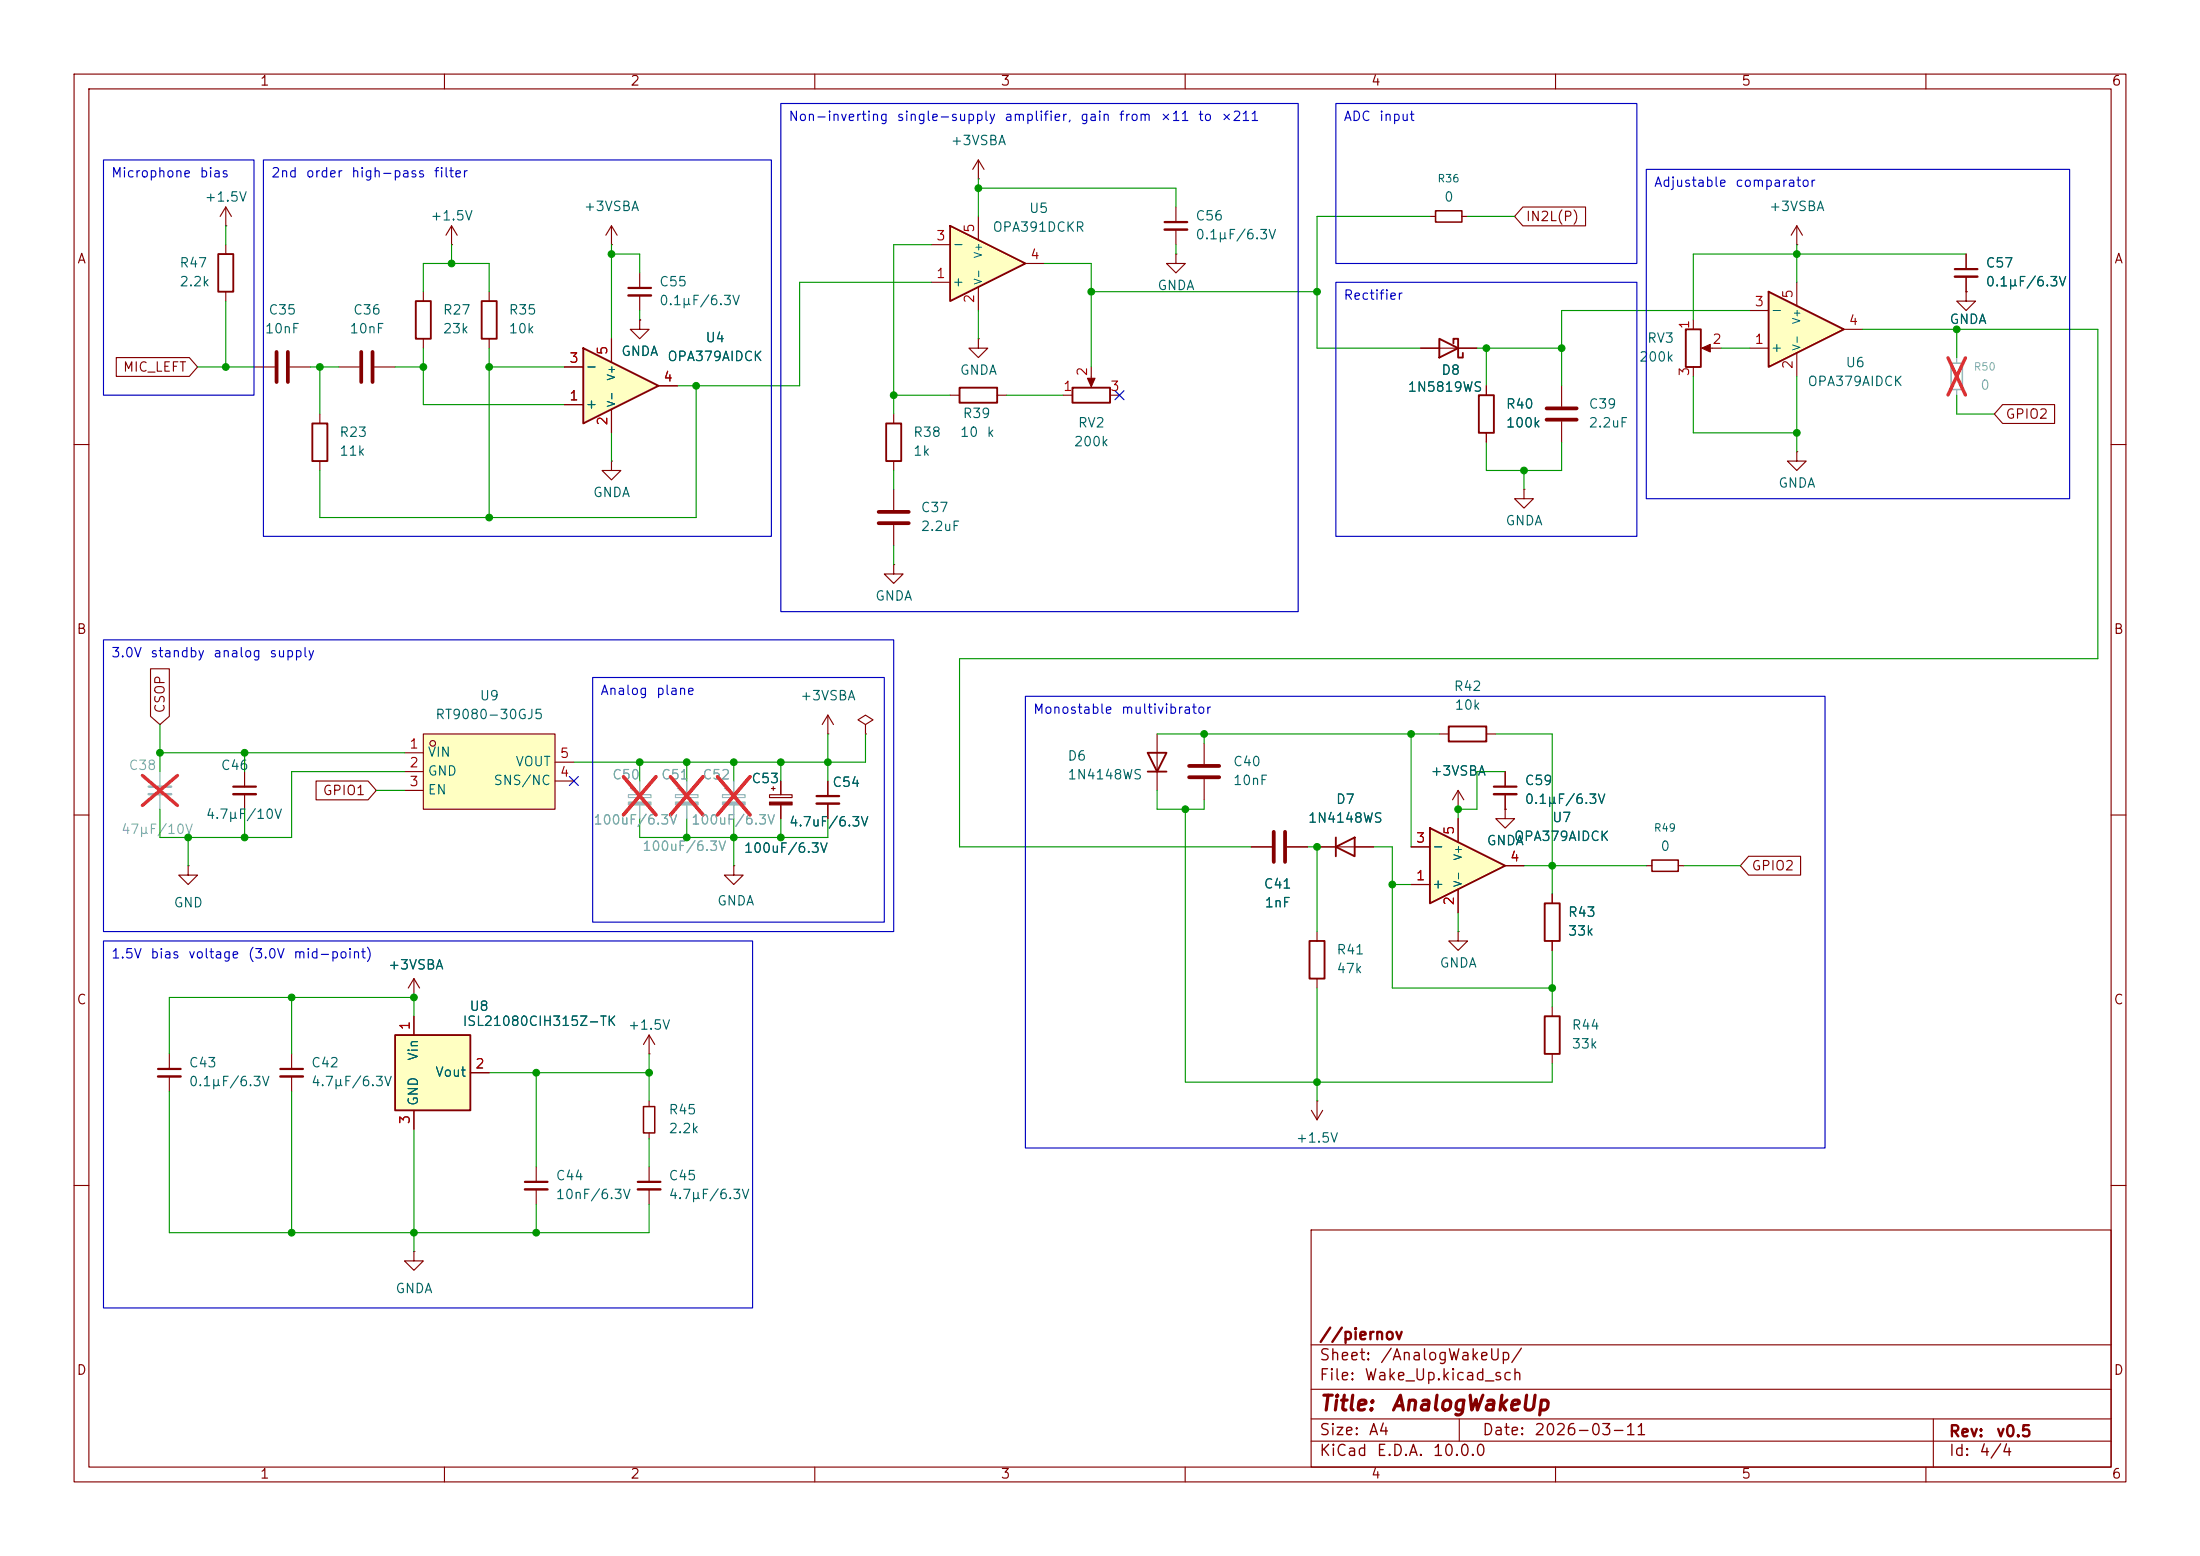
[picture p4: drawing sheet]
<svg xmlns="http://www.w3.org/2000/svg" width="297mm" height="210mm" viewBox="0 0 297 210" stroke-linecap="round" stroke-linejoin="round" font-family="sans-serif">
<g fill="none" stroke="#840000" stroke-width=".15">
<path d="M10 10h277v190h-277zM12 12h273v186h-273zM60 10v2M110 10v2M160 10v2M210 10v2M260 10v2M82.5 33h.1M82.5 30.5l-.7 1.3M82.5 30.5l.8 1.3M82.5 30.5v2.5M86.4 43.2v1.3h1.2l-1.2 1.2-1.3-1.2h1.3"/>
<path d="M86.4 43.2h.1M10 60h2M285 60h2M10 110h2M285 110h2M177.8 125.7v1.3M177.8 132.1v1.3M10 160h2M177 166h108v32h-108zM285 160h2M60 198v2M110 198v2"/>
<path d="M160 198v2M177 194.5h108M177 191.5h108M177 187.5h108M177 181.5h108M197 191.5v3M210 198v2M260 198v2M261 191.5v6.5"/>
</g>
<path d="M176.8 127h2v5.1h-2z" fill="none" stroke="#840000" stroke-width=".25"/>
<path d="M78.7 47l10.2 5.1-10.2 5.1z" fill="#ffffc2"/>
<path d="M42.2 57.2h2v5h-2zM65 40.6h2.1v5.1h-2.1zM78.7 47l10.2 5.1-10.2 5.1zM194.3 45.7l2.5 1.3-2.5 1.3zM196.2 46.4v-.7h.6v2.6h.7v-.7M199.6 53.3h2.1v5.1h-2.1zM208.5 121.9h2.1v5.1h-2.1z" fill="none" stroke="#840000" stroke-width=".25"/>
<g fill="none" stroke="#840000" stroke-width=".15">
<path d="M66 39.4v1.2M43.2 55.9v1.3M66 45.7v1.3M76.2 54.6h2.5M76.2 49.5h2.5M82.5 45.7v3.2M82.5 55.2v3.2M88.9 52.1h2.5M191.8 47h7.6M200.7 52.1v1.2M200.7 58.4v1.3M210.8 52.1v2.8"/>
<path d="M210.8 56.9v2.8M43.2 62.2v1.3M82.5 62.2v1.3h1.3l-1.3 1.3-1.2-1.3h1.2M82.5 62.2h.1M205.7 66v1.3h1.3l-1.3 1.3-1.2-1.3h1.2M205.7 66h.1M196.8 125.7v1.3h1.3l-1.3 1.3-1.2-1.3h1.2M196.8 125.7h.1M209.5 120.7v1.2M209.5 127v1.3"/>
</g>
<path d="M208.8 56.6h4.1M208.8 55.1h4.1" fill="none" stroke="#840000" stroke-width=".51"/>
<path d="M193 111.8l10.2 5-10.2 5.1z" fill="#ffffc2"/>
<path d="M129.5 52.3h5.1v2.1h-5.1zM144.8 52.3h5.1v2.1h-5.1zM195.6 98h5.1v2.1h-5.1zM180.3 114.3l2.6-1.3v2.6zM180.3 113v2.6M193 111.8l10.2 5-10.2 5.1zM208.5 137.2h2.1v5h-2.1z" fill="none" stroke="#840000" stroke-width=".25"/>
<g fill="none" stroke="#840000" stroke-width=".15">
<path d="M86.4 36.8v2.1M86.4 39.9v2M158.7 34.3v1.3h1.3l-1.3 1.2-1.2-1.2h1.2M158.7 34.3h.1M128.3 53.3h1.2M134.6 53.3h1.3M143.5 53.3h1.3M147.3 49.5v2.3M149.9 53.3h1.2M120.6 76.2v1.3h1.3l-1.3 1.2-1.2-1.2h1.2M120.6 76.2h.1M194.3 99.1h1.3"/>
<path d="M200.7 99.1h1.2M168.9 114.3h2.8M173.7 114.3h2.8M177.8 114.3h7.6M190.5 119.4h2.5M190.5 114.3h2.5M196.8 109.2h.1M196.8 106.7v2.5M196.8 110.5v3.2M196.8 106.7l-.7 1.3M196.8 106.7l.8 1.3M203.2 109.2v1.3h1.3l-1.3 1.3-1.3-1.3h1.3"/>
<path d="M203.2 109.2h.1M203.2 116.8h2.5M203.2 104.1v2.1M203.2 107.2v2M222.2 116.8h.8M226.6 116.8h.7M196.8 120v3.2M209.5 135.9v1.3M177 149.9l.8 1.2M177.8 148.6h.1M177.8 148.6v2.5M178.6 149.9l-.8 1.2"/>
<path d="M209.5 142.2v1.3"/>
</g>
<path d="M84.8 38.9h3.1M201.7 106.2h3" fill="none" stroke="#840000" stroke-width=".3"/>
<path d="M84.8 39.9h3.1M201.7 107.2h3" fill="none" stroke="#840000" stroke-width=".33"/>
<path d="M223 116.1h3.6v1.5h-3.6z" fill="none" stroke="#840000" stroke-width=".2"/>
<path d="M172 112.3v4M173.5 112.3v4" fill="none" stroke="#840000" stroke-width=".51"/>
<path d="M146.8 51.1h1l-.5 1.1z" fill="#840000" stroke="#840000" stroke-width=".15"/>
<path d="M128.3 30.5l10.1 5.1-10.1 5z" fill="#ffffc2"/>
<path d="M29.5 34.3h2v5.1h-2zM128.3 30.5l10.1 5.1-10.1 5zM56.1 40.6h2.1v5.1h-2.1z" fill="none" stroke="#840000" stroke-width=".25"/>
<g fill="none" stroke="#840000" stroke-width=".15">
<path d="M30.5 30.5h.1M30.5 27.9v2.6M30.5 33v1.3M30.5 39.4v1.2M30.5 27.9l-.8 1.3M30.5 27.9l.7 1.3M57.1 39.4v1.2M61 33h.1M61 30.5l-.8 1.3M61 30.5l.7 1.3M61 30.5v2.5M125.7 38.1h2.6"/>
<path d="M125.7 33h2.6M132.1 29.2v3.2M132.1 38.7v3.2M138.4 35.6h2.6M34.3 49.5h2.8M39.1 49.5h2.8M45.7 49.5h2.8M50.5 49.5h2.8M57.1 45.7v1.3M87.6 139.7v2.5M87.6 139.7l-.7 1.3M87.6 139.7l.8 1.3"/>
<path d="M22.9 142.2v2.1M22.9 145.3v2M72.4 157.5v2M87.6 142.2h.1M87.6 148.6v.8M87.6 152.9v.8M87.6 157.5v2M55.9 168.9v1.3h1.2l-1.2 1.3-1.3-1.3h1.3M55.9 168.9h.1M72.4 160.5v2.1M87.6 160.5v2.1"/>
</g>
<path d="M21.3 144.3h3.1M70.9 159.5h3M86.1 159.5h3.1" fill="none" stroke="#840000" stroke-width=".3"/>
<path d="M21.3 145.3h3.1M70.9 160.5h3M86.1 160.5h3.1" fill="none" stroke="#840000" stroke-width=".33"/>
<path d="M37.3 47.5v4.1M38.9 47.5v4.1M48.8 47.5v4.1M50.3 47.5v4.1" fill="none" stroke="#840000" stroke-width=".51"/>
<path d="M86.9 149.4h1.5v3.5h-1.5z" fill="none" stroke="#840000" stroke-width=".2"/>
<path d="M53.3 139.7h10.2v10.2h-10.2z" fill="#ffffc2"/>
<path d="M53.3 139.7h10.2v10.2h-10.2z" fill="none" stroke="#840000" stroke-width=".25"/>
<g fill="none" stroke="#840000" stroke-width=".15">
<path d="M193 29.2h.8M197.4 29.2h.7M111.8 99.1h.1M111.8 96.5l-.8 1.3M111.8 96.5l.7 1.3M111.8 96.5v2.6M116.8 97.8l1.1-.6-1.1-.7-1 .7 1 .6v1.3M116.8 99.1h.1M25.4 116.8v1.3h1.3l-1.3 1.3-1.3-1.3h1.3M25.4 116.8h.1M33 104.1v2.1M33 107.2v2"/>
<path d="M103.9 107.3h3v.3h-3zM104.1 106.4h.5M104.4 106.2v.5M105.4 105.4v1.9M105.4 108.6v1.9M111.8 105.4v2M111.8 108.5v2M55.9 134.6h.1M55.9 132.1v2.5M55.9 137.2v2.5M55.9 132.1l-.8 1.3M55.9 132.1l.7 1.3"/>
<path d="M39.4 142.2v2.1M39.4 145.3v2M55.9 149.9v2.5M63.5 144.8h2.5"/>
</g>
<path d="M31.5 106.2h3M110.2 107.4h3.1M37.8 144.3h3.1" fill="none" stroke="#840000" stroke-width=".3"/>
<path d="M31.5 107.2h3M110.2 108.5h3.1M37.8 145.3h3.1" fill="none" stroke="#840000" stroke-width=".33"/>
<path d="M193.8 28.4h3.6v1.6h-3.6z" fill="none" stroke="#840000" stroke-width=".2"/>
<path d="M103.9 108.3h3v.3h-3z" fill="#840000" stroke="#840000" stroke-width=".15"/>
<path d="M57.1 99.1h17.8v10.1h-17.8z" fill="#ffffc2"/>
<g fill="none" stroke="#840000" stroke-width=".15">
<path d="M132.1 24.1h.1M132.1 21.6l-.8 1.3M132.1 21.6l.7 1.3M132.1 21.6v2.5M265.4 39.4v1.2h1.3l-1.3 1.3-1.2-1.3h1.2M265.4 39.4h.1M265.4 34.3v2M265.4 37.3v2.1M242.6 61v1.2h1.2l-1.2 1.3-1.3-1.3h1.3M242.6 61h.1M57.1 99.1h17.8v10.1h-17.8zM54.6 101.6h2.5"/>
<path d="M54.6 104.1h2.5M54.6 106.7h2.5M74.9 105.4h2.6M74.9 102.9h2.6M99.1 116.8v1.3h1.2l-1.2 1.3-1.3-1.3h1.3M99.1 116.8h.1"/>
<circle cx="58.4" cy="100.3" r=".38"/>
</g>
<path d="M20.1 106.2h3" fill="none" stroke="#a1a1a1" stroke-width=".3"/>
<path d="M20.1 107.2h3" fill="none" stroke="#a1a1a1" stroke-width=".33"/>
<g fill="none" stroke="#a1a1a1" stroke-width=".15">
<path d="M264.2 48.3v.7M264.2 52.6v.7M21.6 104.1v2.1M21.6 107.2v2M84.8 107.3h3.1v.3h-3.1zM85.1 106.4h.5M85.3 106.2v.5M86.4 105.4v1.9M86.4 108.6v1.9M91.2 107.3h3v.3h-3zM91.4 106.4h.5M91.7 106.2v.5"/>
<path d="M92.7 105.4v1.9M92.7 108.6v1.9M97.5 107.3h3.1v.3h-3.1zM97.8 106.4h.5M98 106.2v.5M99.1 105.4v1.9M99.1 108.6v1.9"/>
</g>
<path d="M263 48.3l2.3 5M265.3 48.3l-2.3 5M19.2 104.7l4.8 4M24 104.7l-4.8 4M84.2 104.8l4.4 5.2M88.6 104.8l-4.4 5.2M90.5 104.8l4.4 5.2M94.9 104.8l-4.4 5.2M96.9 104.8l4.4 5.2M101.3 104.8l-4.4 5.2" fill="none" stroke="#e12e31" stroke-width=".46"/>
<g fill="#a1a1a1" stroke="#a1a1a1" stroke-width=".15">
<path d="M97.5 108.3h3.1v.3h-3.1z"/>
<path d="M84.8 108.3h3.1v.3h-3.1z"/>
<path d="M91.2 108.3h3v.3h-3z"/>
</g>
<path d="M263.9 36.3h3.1" fill="none" stroke="#840000" stroke-width=".3"/>
<path d="M263.9 37.3h3.1" fill="none" stroke="#840000" stroke-width=".33"/>
<path d="M263.4 49h1.5v3.6h-1.5z" fill="none" stroke="#a1a1a1" stroke-width=".2"/>
<path d="M238.8 39.4l10.1 5.1-10.1 5z" fill="#ffffc2"/>
<path d="M238.8 39.4l10.1 5.1-10.1 5zM119.6 57.2h2.1v5h-2.1zM227.6 44.5h2v5h-2zM154.9 101.6h2.6l-1.3 2.5zM154.9 104.1h2.6" fill="none" stroke="#840000" stroke-width=".25"/>
<g fill="none" stroke="#840000" stroke-width=".15">
<path d="M158.7 27.9v2.1M158.7 31v2M205.6 27.9h8.5v2.6h-8.5l-1.1-1.3zM242.6 33h.1M242.6 30.5v2.5M242.6 38.1v3.2M242.6 30.5l-.8 1.3M242.6 30.5l.7 1.3M265.4 39.4h.1M265.4 34.3v2M265.4 37.3v2.1M15.7 48.3h9.9l1.1 1.2-1.1 1.3h-9.9z"/>
<path d="M76.2 54.6h2.5M76.2 49.5h2.5M82.5 45.7v3.2M82.5 55.2v3.2M86.4 43.2h.1M88.9 52.1h2.5M120.6 55.9v1.3M132.1 45.7v1.3h1.2l-1.2 1.3-1.3-1.3h1.3M132.1 45.7h.1M191.8 47h2.5M196.8 47h2.6M200.7 52.1v1.2"/>
<path d="M200.7 58.4v1.3M228.6 43.2v1.3M228.6 49.5v1.3M230.1 47h2.3M236.2 47h2.6M236.2 41.9h2.6M242.6 47.6v3.2M248.9 44.5h2.6M270.4 54.6h7v2.6h-7l-1.2-1.3zM120.6 62.2v1.3M120.6 66v2.8M120.6 70.9v2.8"/>
<path d="M20.3 90.3h2.6v6.4l-1.3 1.1-1.3-1.1zM156.2 99.1v7.6M42.7 105.4h7l1.1 1.3-1.1 1.3h-7zM105.4 105.4v1.9M105.4 108.6v1.9M111.8 105.4v2M111.8 108.5v2M162.6 100.3v2.8M162.6 105.2v2.8M168.9 114.3h2.8M173.7 114.3h2.8M177.8 114.3h2.5"/>
<path d="M182.9 114.3h2.5M190.5 114.3h2.5M190.5 119.4h2.5M196.8 109.2h.1M196.8 110.5v3.2M203.2 109.2h.1M203.2 104.1v2.1M203.2 107.2v2M203.2 116.8h2.5M236.1 115.6h7v2.5h-7l-1.2-1.3zM55.9 134.6h.1M55.9 137.2v2.5"/>
<path d="M196.8 120v3.2M209.5 120.7v1.2M209.5 127v1.3M55.9 149.9v2.5M63.5 144.8h2.5"/>
</g>
<path d="M229.7 47l1.2-.5v1z" fill="#840000" stroke="#840000" stroke-width=".15"/>
<path d="M118.6 70.6h4.1M118.6 69.1h4.1M160.5 104.9h4.1M160.5 103.4h4.1" fill="none" stroke="#840000" stroke-width=".51"/>
<path d="M157.2 30h3.1" fill="none" stroke="#840000" stroke-width=".3"/>
<path d="M157.2 31h3.1" fill="none" stroke="#840000" stroke-width=".33"/>
<g fill="none" stroke="#009600" stroke-width=".15">
<path d="M30.5 30.5v2.5M57.1 39.4v-3.8h8.9v3.8M61 33v2.6M82.5 34.3h3.9v2.5M82.5 33v12.7M125.7 33h-5.1v22.9M125.7 38.1h-17.8v14h-16.5M132.1 24.1v5.1M132.1 25.4h26.6v2.5M141 35.6h6.3v13.9M147.3 39.4h30.5M158.7 33v1.3"/>
<path d="M193 29.2h-15.2v17.8h14M198.1 29.2h6.4M242.6 33v5.1M265.4 34.3h-36.8v8.9M26.7 49.5h7.6M30.5 40.6v8.9M41.9 49.5h3.8M43.2 49.5v6.4M53.3 49.5h3.8M57.1 47v7.6h19.1M66 47v22.9M66 49.5h10.2"/>
<path d="M82.5 58.4v3.8M86.4 41.9v1.3M94 52.1v17.8h-50.8v-6.4M120.6 53.3h7.7M132.1 41.9v3.8M135.9 53.3h7.6M199.4 47h11.4M200.7 47v5.1M200.7 59.7v3.8h10.1v-3.8M228.6 50.8v7.6h14M232.4 47h3.8M236.2 41.9h-25.4v10.2"/>
<path d="M242.6 50.8v10.2M251.5 44.5h31.7v44.4h-153.7v25.4h39.4M264.2 44.5v3.8M264.2 53.3v2.6h5M120.6 63.5v2.5M120.6 73.7v2.5M205.7 63.5v2.5M21.6 97.8v6.3M111.8 99.1v6.3M116.8 99.1v3.8h-39.3M156.2 99.1h38.1M162.6 99.1v1.2"/>
<path d="M190.5 99.1v15.2M201.9 99.1h7.6v21.6M21.6 101.6h33M25.4 113v3.8M33 101.6v2.5M33 109.2v3.8M50.8 106.7h3.8M54.6 104.1h-15.2v8.9h-17.8v-3.8M86.4 110.5v2.5h25.4v-2.5M86.4 102.9v2.5M92.7 102.9v2.5M92.7 110.5v2.5"/>
<path d="M99.1 102.9v2.5M99.1 110.5v6.3M105.4 102.9v2.5M105.4 110.5v2.5M156.2 106.7v2.5h6.4v-1.2M160 109.2v36.9h49.5v-2.6M176.5 114.3h1.3v11.4M185.4 114.3h2.6v19.1h21.5M188 119.4h2.5M203.2 104.1h-3.8v5.1h-2.6v1.3M205.7 116.8h16.5M227.3 116.8h7.6"/>
<path d="M39.4 134.6v7.6M55.9 137.2v-2.6h-33v7.6M177.8 133.4v15.2M196.8 123.2v2.5M209.5 128.3v7.6M22.9 147.3v19.1h64.7v-3.8M39.4 147.3v19.1M55.9 152.4v16.5M66 144.8h21.6M72.4 144.8v12.7M87.6 142.2v6.4M87.6 153.7v3.8"/>
<path d="M72.4 162.6v3.8"/>
</g>
<path d="M150.5 52.7l1.2 1.2M151.7 52.7l-1.2 1.2M76.9 104.8l1.2 1.2M78.1 104.8l-1.2 1.2" fill="none" stroke="#000084" stroke-width=".15"/>
<path d="M105.4 14h69.9v68.6h-69.9zM180.3 14h40.7v21.6h-40.7zM14 21.6h20.3v31.7h-20.3zM35.6 21.6h68.5v50.8h-68.5zM180.3 38.1h40.7v34.3h-40.7zM222.2 22.9h57.2v44.4h-57.2zM14 86.4h106.6v39.3h-106.6zM80 91.4h39.4v33.1h-39.4zM138.4 94h108v60.9h-108zM14 127h87.6v49.5h-87.6z" fill="none" stroke="#0000c2" stroke-width=".15"/>
<path d="M86.4 105.4v1.9M86.4 108.6v1.9M92.7 105.4v1.9M92.7 108.6v1.9M99.1 105.4v1.9M99.1 108.6v1.9" fill="none" stroke="#a1a1a1" stroke-width=".15"/>
<path d="M84.2 104.8l4.4 5.2M88.6 104.8l-4.4 5.2M90.5 104.8l4.4 5.2M94.9 104.8l-4.4 5.2M96.9 104.8l4.4 5.2M101.3 104.8l-4.4 5.2" fill="none" stroke="#e12e31" stroke-width=".46"/>
<g fill="#009600" stroke="#009600" stroke-width=".14">
<circle cx="242.6" cy="58.4" r=".46"/>
<circle cx="264.2" cy="44.5" r=".46"/>
<circle cx="242.6" cy="34.3" r=".46"/>
<circle cx="162.6" cy="99.1" r=".46"/>
<circle cx="120.6" cy="53.3" r=".46"/>
<circle cx="160" cy="109.2" r=".46"/>
<circle cx="147.3" cy="39.4" r=".46"/>
<circle cx="132.1" cy="25.4" r=".46"/>
<circle cx="177.8" cy="114.3" r=".46"/>
<circle cx="177.8" cy="146.1" r=".46"/>
<circle cx="190.5" cy="99.1" r=".46"/>
<circle cx="196.8" cy="109.2" r=".46"/>
<circle cx="209.5" cy="116.8" r=".46"/>
<circle cx="209.5" cy="133.4" r=".46"/>
<circle cx="188" cy="119.4" r=".46"/>
<circle cx="177.8" cy="39.4" r=".46"/>
<circle cx="210.8" cy="47" r=".46"/>
<circle cx="200.7" cy="47" r=".46"/>
<circle cx="205.7" cy="63.5" r=".46"/>
<circle cx="82.5" cy="34.3" r=".46"/>
<circle cx="66" cy="69.9" r=".46"/>
<circle cx="94" cy="52.1" r=".46"/>
<circle cx="66" cy="49.5" r=".46"/>
<circle cx="99.1" cy="113" r=".46"/>
<circle cx="105.4" cy="113" r=".46"/>
<circle cx="111.8" cy="102.9" r=".46"/>
<circle cx="105.4" cy="102.9" r=".46"/>
<circle cx="99.1" cy="102.9" r=".46"/>
<circle cx="33" cy="101.6" r=".46"/>
<circle cx="21.6" cy="101.6" r=".46"/>
<circle cx="92.7" cy="102.9" r=".46"/>
<circle cx="86.4" cy="102.9" r=".46"/>
<circle cx="25.4" cy="113" r=".46"/>
<circle cx="55.9" cy="134.6" r=".46"/>
<circle cx="33" cy="113" r=".46"/>
<circle cx="92.7" cy="113" r=".46"/>
<circle cx="39.4" cy="166.4" r=".46"/>
<circle cx="39.4" cy="134.6" r=".46"/>
<circle cx="72.4" cy="166.4" r=".46"/>
<circle cx="55.9" cy="166.4" r=".46"/>
<circle cx="72.4" cy="144.8" r=".46"/>
<circle cx="87.6" cy="144.8" r=".46"/>
<circle cx="30.5" cy="49.5" r=".46"/>
<circle cx="43.2" cy="49.5" r=".46"/>
<circle cx="57.1" cy="49.5" r=".46"/>
<circle cx="61" cy="35.6" r=".46"/>
</g>
<g font-size="2" fill="#840000">
<text x="178" y="190.9">Title:</text>
<text x="187.7" y="190.9">AnalogWakeUp</text>
</g>
<g font-size="1.5" fill="#840000">
<text x="178" y="184">Sheet:</text>
<text x="178" y="181.2">//piernov</text>
<text x="186.2" y="184">/AnalogWakeUp/</text>
<text x="178" y="186.7">File:</text>
<text x="184.1" y="186.7">Wake_Up.kicad_sch</text>
<text x="178" y="196.9">KiCad</text>
<text x="178" y="194.1">Size:</text>
<text x="184.7" y="194.1">A4</text>
<text x="185.7" y="196.9">E.D.A.</text>
<text x="193.3" y="196.9">10.0.0</text>
<text x="200" y="194.1">Date:</text>
<text x="207" y="194.1">2026-03-11</text>
<text x="263" y="194.3">Rev:</text>
<text x="263" y="196.9">Id:</text>
<text x="267.1" y="196.9">4/4</text>
<text x="269.4" y="194.3">v0.5</text>
</g>
<g font-size="1.3" fill="#840000">
<text x="35" y="11.9">1</text>
<text x="85" y="11.9">2</text>
<text x="135" y="11.9">3</text>
<text x="185" y="11.9">4</text>
<text x="235" y="11.9">5</text>
<text x="285" y="11.9">6</text>
<text x="10.3" y="35.9">A</text>
<text x="205.9" y="30.2">IN2L(P)</text>
<text x="285.3" y="35.9">A</text>
<text x="16.5" y="50.5">MIC_LEFT</text>
<text x="270.7" y="56.8">GPIO2</text>
<text x="10.3" y="85.9">B</text>
<text x="285.3" y="85.9">B</text>
<text x="22.5" y="96.4" transform="rotate(-90 22.5 96.4)">CSOP</text>
<text x="43.5" y="107.6">GPIO1</text>
<text x="236.4" y="117.8">GPIO2</text>
<text x="10.3" y="135.9">C</text>
<text x="285.3" y="135.9">C</text>
<text x="10.3" y="185.9">D</text>
<text x="285.3" y="185.9">D</text>
<text x="35" y="199.9">1</text>
<text x="85" y="199.9">2</text>
<text x="135" y="199.9">3</text>
<text x="185" y="199.9">4</text>
<text x="235" y="199.9">5</text>
<text x="285" y="199.9">6</text>
</g>
<g font-size="1.3" fill="#0000c2">
<text x="106.4" y="16.6">Non-inverting</text>
<text x="121" y="16.6">single-supply</text>
<text x="135.5" y="16.6">amplifier,</text>
<text x="145.7" y="16.6">gain</text>
<text x="151" y="16.6">from</text>
<text x="156.5" y="16.6">×11</text>
<text x="161.6" y="16.6">to</text>
<text x="164.7" y="16.6">×211</text>
<text x="181.3" y="16.6">ADC</text>
<text x="186.1" y="16.6">input</text>
<text x="14.9" y="24.3">Microphone</text>
<text x="26.9" y="24.3">bias</text>
<text x="36.5" y="24.3">2nd</text>
<text x="41.2" y="24.3">order</text>
<text x="47.3" y="24.3">high-pass</text>
<text x="58.5" y="24.3">filter</text>
<text x="223.2" y="25.5">Adjustable</text>
<text x="234.2" y="25.5">comparator</text>
<text x="181.3" y="40.8">Rectifier</text>
<text x="14.9" y="89">3.0V</text>
<text x="20.2" y="89">standby</text>
<text x="28.7" y="89">analog</text>
<text x="36.3" y="89">supply</text>
<text x="81" y="94.1">Analog</text>
<text x="88.5" y="94.1">plane</text>
<text x="139.4" y="96.7">Monostable</text>
<text x="151.3" y="96.7">multivibrator</text>
<text x="14.9" y="129.7">1.5V</text>
<text x="20.2" y="129.7">bias</text>
<text x="25.3" y="129.7">voltage</text>
<text x="33.4" y="129.7">(3.0V</text>
<text x="39.5" y="129.7">mid-point)</text>
</g>
<g font-size="1.3" fill="#006464">
<text x="128.3" y="19.9">+3VSBA</text>
<text x="27.5" y="27.5">+1.5V</text>
<text x="78.7" y="28.8">+3VSBA</text>
<text x="138.8" y="29.1">U5</text>
<text x="194.9" y="27.5">0</text>
<text x="238.7" y="28.8">+3VSBA</text>
<text x="58" y="30.1">+1.5V</text>
<text x="128.5" y="33.9">-</text>
<text x="133.9" y="31.6">OPA391DCKR</text>
<text x="161.3" y="30.1">C56</text>
<text x="161.3" y="32.6">0.1µF/6.3V</text>
<text x="24.1" y="39">2.2k</text>
<text x="24.1" y="36.4">R47</text>
<text x="88.9" y="39">C55</text>
<text x="88.9" y="41.5">0.1µF/6.3V</text>
<text x="128.5" y="39">+</text>
<text x="156.2" y="39.5">GNDA</text>
<text x="268" y="36.4">C57</text>
<text x="268" y="39">0.1µF/6.3V</text>
<text x="35.7" y="45.3">10nF</text>
<text x="36.2" y="42.8">C35</text>
<text x="47.1" y="45.3">10nF</text>
<text x="47.6" y="42.8">C36</text>
<text x="59.7" y="45.3">23k</text>
<text x="59.7" y="42.8">R27</text>
<text x="68.6" y="45.3">10k</text>
<text x="68.6" y="42.8">R35</text>
<text x="95.1" y="46.5">U4</text>
<text x="222.3" y="46.6">RV3</text>
<text x="239" y="47.9">+</text>
<text x="239" y="42.8">-</text>
<text x="263.1" y="44">GNDA</text>
<text x="78.9" y="50.4">-</text>
<text x="83.8" y="48.4">GNDA</text>
<text x="90" y="49.1">OPA379AIDCK</text>
<text x="129.5" y="50.9">GNDA</text>
<text x="190" y="53.2">1N5819WS</text>
<text x="194.5" y="50.9">D8</text>
<text x="221.2" y="49.1">200k</text>
<text x="243.9" y="52.4">OPA379AIDCK</text>
<text x="249.1" y="49.9">U6</text>
<text x="45.7" y="59.3">R23</text>
<text x="78.9" y="55.5">+</text>
<text x="123.2" y="59.3">R38</text>
<text x="129.5" y="59.3">10</text>
<text x="129.9" y="56.7">R39</text>
<text x="133.1" y="59.3">k</text>
<text x="145.4" y="58">RV2</text>
<text x="203.2" y="55.5">R40</text>
<text x="203.2" y="58">100k</text>
<text x="214.4" y="55.5">C39</text>
<text x="214.4" y="58">2.2uF</text>
<text x="45.7" y="61.8">11k</text>
<text x="123.2" y="61.8">1k</text>
<text x="144.9" y="60.6">200k</text>
<text x="80" y="67.4">GNDA</text>
<text x="124.2" y="69.4">C37</text>
<text x="124.2" y="72">2.2uF</text>
<text x="203.2" y="71.2">GNDA</text>
<text x="240" y="66.1">GNDA</text>
<text x="118.1" y="81.4">GNDA</text>
<text x="64.7" y="94.8">U9</text>
<text x="107.9" y="94.8">+3VSBA</text>
<text x="196.2" y="93.6">R42</text>
<text x="58.7" y="97.4">RT9080-30GJ5</text>
<text x="196.3" y="96.1">10k</text>
<text x="29.7" y="104.2">C46</text>
<text x="57.7" y="102.5">VIN</text>
<text x="57.7" y="105">GND</text>
<text x="57.7" y="107.5">EN</text>
<text x="66.5" y="106.3">SNS/NC</text>
<text x="69.5" y="103.7">VOUT</text>
<text x="101.4" y="106">C53</text>
<text x="112.3" y="106.5">C54</text>
<text x="144" y="103">D6</text>
<text x="144" y="105.5">1N4148WS</text>
<text x="166.4" y="103.7">C40</text>
<text x="166.4" y="106.3">10nF</text>
<text x="193" y="105">+3VSBA</text>
<text x="205.7" y="106.3">C59</text>
<text x="27.7" y="110.8">4.7µF/10V</text>
<text x="106.4" y="111.9">4.7uF/6.3V</text>
<text x="176.5" y="111.4">1N4148WS</text>
<text x="180.3" y="108.8">D7</text>
<text x="204.3" y="113.8">OPA379AIDCK</text>
<text x="205.7" y="108.8">0.1µF/6.3V</text>
<text x="209.4" y="111.3">U7</text>
<text x="100.3" y="115.4">100uF/6.3V</text>
<text x="193.2" y="115.2">-</text>
<text x="200.6" y="114.4">GNDA</text>
<text x="224.1" y="115.2">0</text>
<text x="23.4" y="122.8">GND</text>
<text x="96.7" y="122.5">GNDA</text>
<text x="170.5" y="120.2">C41</text>
<text x="170.6" y="122.8">1nF</text>
<text x="193.2" y="120.2">+</text>
<text x="211.6" y="124.1">R43</text>
<text x="52.3" y="131.2">+3VSBA</text>
<text x="180.3" y="131.7">47k</text>
<text x="180.3" y="129.1">R41</text>
<text x="194.3" y="130.9">GNDA</text>
<text x="211.6" y="126.6">33k</text>
<text x="63.3" y="136.8">U8</text>
<text x="56.7" y="143.3" transform="rotate(-90 56.7 143.3)">Vin</text>
<text x="62.4" y="138.8">ISL21080CIH315Z-TK</text>
<text x="84.7" y="139.3">+1.5V</text>
<text x="212.1" y="141.8">33k</text>
<text x="212.1" y="139.3">R44</text>
<text x="25.4" y="144.4">C43</text>
<text x="25.4" y="146.9">0.1µF/6.3V</text>
<text x="41.9" y="144.4">C42</text>
<text x="41.9" y="146.9">4.7µF/6.3V</text>
<text x="56.7" y="149.4" transform="rotate(-90 56.7 149.4)">GND</text>
<text x="58.7" y="145.6">Vout</text>
<text x="90.2" y="153.3">2.2k</text>
<text x="90.2" y="150.7">R45</text>
<text x="174.9" y="154.5">+1.5V</text>
<text x="74.9" y="159.6">C44</text>
<text x="90.2" y="159.6">C45</text>
<text x="74.9" y="162.2">10nF/6.3V</text>
<text x="90.2" y="162.2">4.7µF/6.3V</text>
<text x="53.3" y="174.9">GNDA</text>
</g>
<g font-size="1.3" fill="#a90000">
<text x="126.3" y="32.8">3</text>
<text x="131.8" y="31.5" transform="rotate(-90 131.8 31.5)">5</text>
<text x="139" y="35.3">4</text>
<text x="126.3" y="37.8">1</text>
<text x="131.8" y="41" transform="rotate(-90 131.8 41)">2</text>
<text x="236.8" y="41.7">3</text>
<text x="242.3" y="40.4" transform="rotate(-90 242.3 40.4)">5</text>
<text x="228.3" y="44.5" transform="rotate(-90 228.3 44.5)">1</text>
<text x="231.1" y="46.7">2</text>
<text x="236.8" y="46.7">1</text>
<text x="249.5" y="44.2">4</text>
<text x="76.8" y="49.3">3</text>
<text x="82.3" y="48" transform="rotate(-90 82.3 48)">5</text>
<text x="89.5" y="51.8">4</text>
<text x="143.4" y="53.1">1</text>
<text x="147.1" y="50.9" transform="rotate(-90 147.1 50.9)">2</text>
<text x="149.8" y="53.1">3</text>
<text x="228.3" y="50.9" transform="rotate(-90 228.3 50.9)">3</text>
<text x="242.3" y="49.9" transform="rotate(-90 242.3 49.9)">2</text>
<text x="76.8" y="54.4">1</text>
<text x="82.3" y="57.5" transform="rotate(-90 82.3 57.5)">2</text>
<text x="55.2" y="101.3">1</text>
<text x="55.2" y="103.9">2</text>
<text x="55.2" y="106.4">3</text>
<text x="75.5" y="105.2">4</text>
<text x="75.5" y="102.6">5</text>
<text x="196.6" y="112.8" transform="rotate(-90 196.6 112.8)">5</text>
<text x="191.1" y="119.1">1</text>
<text x="191.1" y="114">3</text>
<text x="203.8" y="116.6">4</text>
<text x="196.6" y="122.3" transform="rotate(-90 196.6 122.3)">2</text>
<text x="55.6" y="139.1" transform="rotate(-90 55.6 139.1)">1</text>
<text x="64.1" y="144.5">2</text>
<text x="55.6" y="151.8" transform="rotate(-90 55.6 151.8)">3</text>
</g>
<g font-size="1.3" fill="#989898">
<text x="267.3" y="52.9">0</text>
<text x="17.3" y="104.2">C38</text>
<text x="82.6" y="105.5">C50</text>
<text x="89.2" y="105.5">C51</text>
<text x="94.8" y="105.5">C52</text>
<text x="16.3" y="112.9">47µF/10V</text>
<text x="80" y="111.6">100uF/6.3V</text>
<text x="93.2" y="111.6">100uF/6.3V</text>
<text x="86.6" y="115.2">100uF/6.3V</text>
</g>
<g font-size="1" fill="#006464">
<text x="194" y="24.9">R36</text>
<text x="132.8" y="34.9" transform="rotate(-90 132.8 34.9)">V+</text>
<text x="132.8" y="38.5" transform="rotate(-90 132.8 38.5)">V-</text>
<text x="243.3" y="47.4" transform="rotate(-90 243.3 47.4)">V-</text>
<text x="243.3" y="43.8" transform="rotate(-90 243.3 43.8)">V+</text>
<text x="83.3" y="51.5" transform="rotate(-90 83.3 51.5)">V+</text>
<text x="83.3" y="55" transform="rotate(-90 83.3 55)">V-</text>
<text x="223.2" y="112.5">R49</text>
<text x="197.6" y="119.8" transform="rotate(-90 197.6 119.8)">V-</text>
<text x="197.6" y="116.2" transform="rotate(-90 197.6 116.2)">V+</text>
</g>
<text font-size="1" fill="#989898" x="266.4" y="50.3">R50</text>
</svg>
